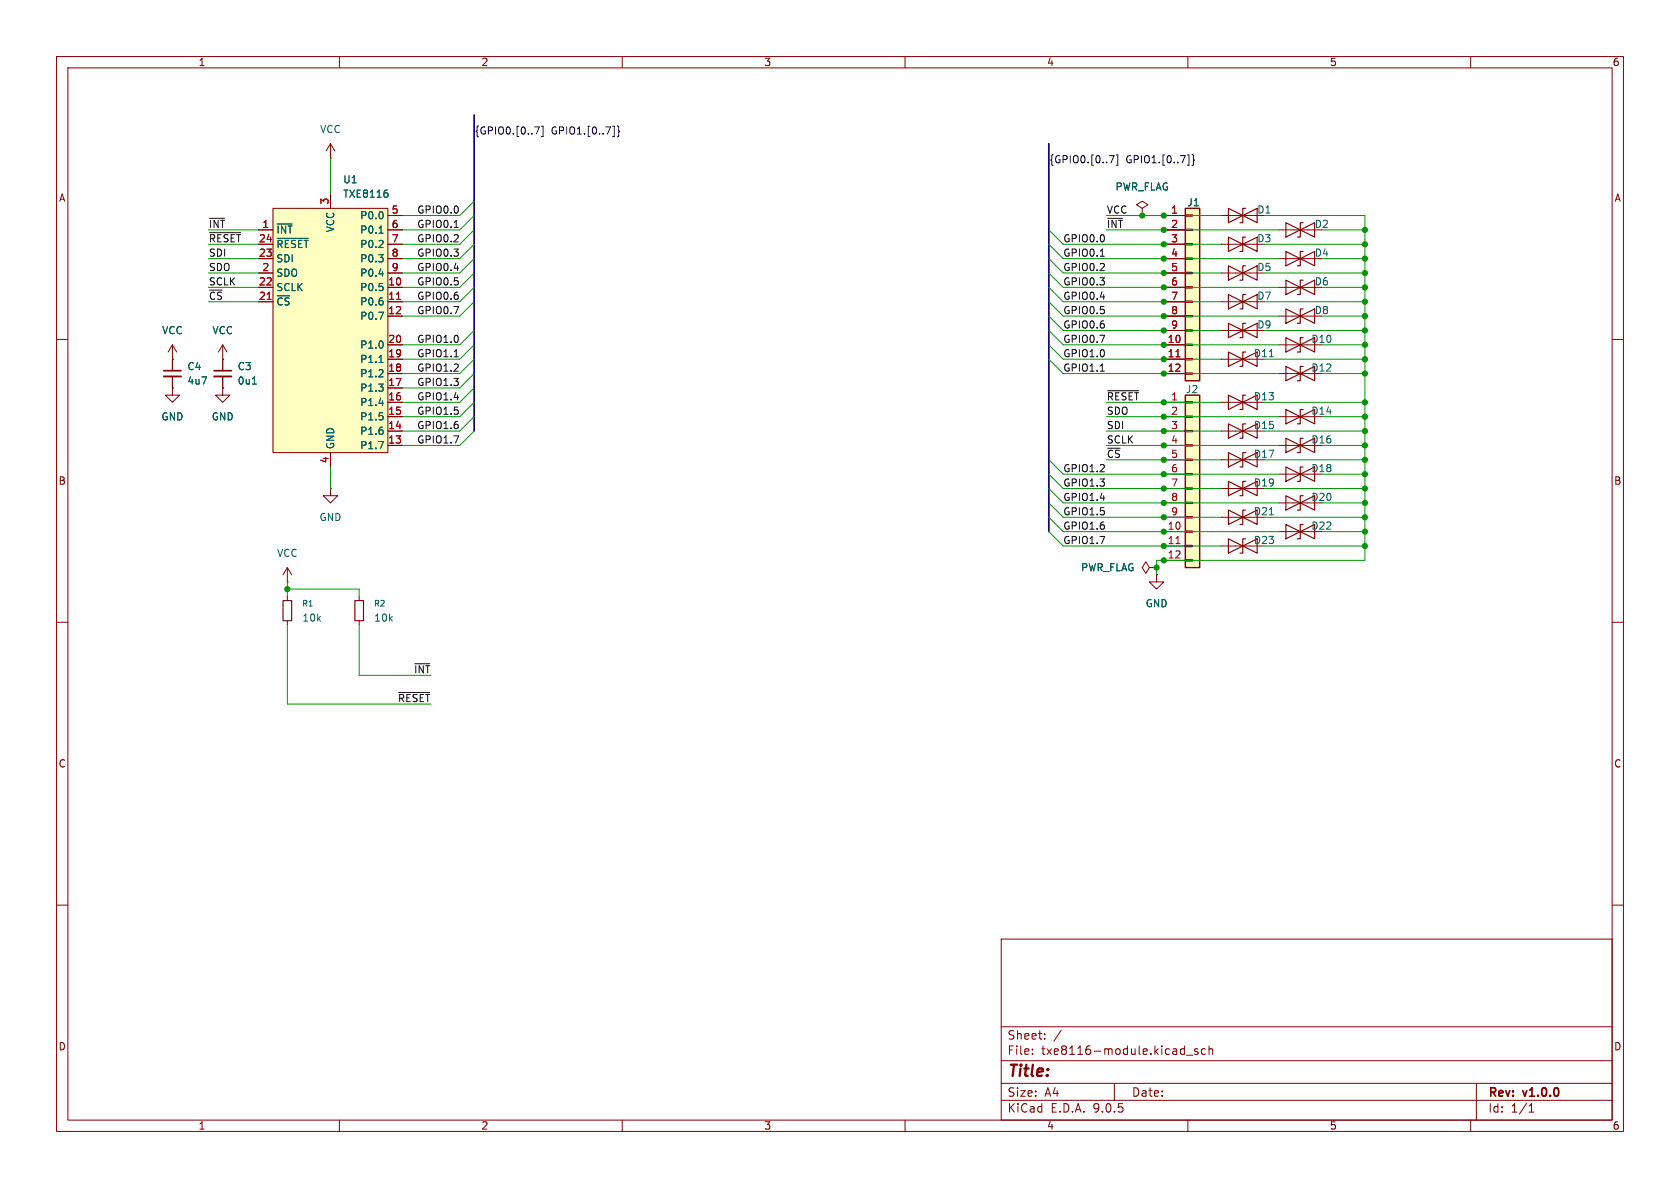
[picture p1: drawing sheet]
<svg xmlns="http://www.w3.org/2000/svg" width="297mm" height="210mm" viewBox="0 0 297 210" stroke-linecap="round" stroke-linejoin="round" font-family="sans-serif">
<g fill="none" stroke="#840000" stroke-width=".18">
<path d="M10 10h277v190h-277zM12 12h273v186h-273zM60 10v2M110 10v2M160 10v2M210 10v2M260 10v2M58.4 27.9h.1M58.4 25.4l-.7 1.3M58.4 25.4l.8 1.3M58.4 25.4v2.5M201.9 36.8l1-.6-1-.6-1 .6 1 .6v1.3"/>
<path d="M201.9 38.1h.1M10 60h2M215.9 71.1h7.6M215.9 76.2h7.6M226.1 66h7.6M285 60h2M58.4 86.4v1.2h1.3l-1.3 1.3-1.3-1.3h1.3M58.4 86.4h.1M215.9 91.4h7.6M215.9 81.3h7.6M10 110h2M50.8 102.9h.1"/>
<path d="M50.8 100.3v2.6M50.8 105.4v.8M50.8 109.7v.8M50.8 100.3l-.8 1.3M50.8 100.3l.8 1.3M63.5 105.4v.8M63.5 109.7v.8M203.2 100.3l-.6-1-.7 1 .7 1 .6-1h1.3M204.5 101.6v1.3h1.2l-1.2 1.2-1.3-1.2h1.3M204.5 101.6h.1M204.5 100.3h.1M285 110h2"/>
<path d="M10 160h2M177 166h108v32h-108zM285 160h2M60 198v2M110 198v2M160 198v2M177 194.5h108M177 191.5h108M177 187.5h108M177 181.5h108M182.5 186.3v.1M182.5 185.5v.1"/>
<path d="M184.7 183.6v.1M184.7 182.8v.1M187.6 182.1l-1.3 2M197 191.5v3M209.7 186.5h1.2M210 198v2M211.7 185.5l-.3-.1-.2 .2v.2l.5 .2v.3h-.5M213.1 185.5l-.4-.1-.3 .3v.4l.1 .2h.6M213.7 185.5l.3-.1 .3 .1 .1 .9M213.7 184.9v1.5M260 198v2M261 191.5v6.5"/>
<path d="M270.3 196.6h.9M270.3 195.5l.4-.4v1.5"/>
</g>
<g fill="none" stroke="#840000" stroke-width=".2">
<path d="M217.2 69.9l2.5 1.2-2.5 1.3zM217.2 74.9l2.5 1.3-2.5 1.3zM219.7 71.1l2.5-1.2v2.5zM219.7 76.2l2.5-1.3v2.6zM220.2 69.9h-.5v2.5h-.5M220.2 74.9h-.5v2.6h-.5M227.3 64.8l2.6 1.2-2.6 1.3zM229.9 66l2.5-1.2v2.5zM230.4 64.8h-.5v2.5h-.5M217.2 90.2l2.5 1.2-2.5 1.3zM217.2 80l2.5 1.3-2.5 1.3zM219.7 91.4l2.5-1.2v2.5z"/>
<path d="M219.7 81.3l2.5-1.3v2.6zM220.2 90.2h-.5v2.5h-.5M220.2 80h-.5v2.6h-.5M50 106.2h1.6v3.5h-1.6zM62.7 106.2h1.6v3.5h-1.6z"/>
</g>
<path d="M224.4 91h.7" fill="none" stroke="#006464" stroke-width=".18"/>
<path d="M209.5 36.8h2.6v30.5h-2.6z" fill="#ffffc2"/>
<path d="M209.5 36.8h2.6v30.5h-2.6z" fill="none" stroke="#840000" stroke-width=".25"/>
<g fill="none" stroke="#840000" stroke-width=".18">
<path d="M205.7 38.1h3.8M209.5 38h1.3v.2h-1.3zM205.7 40.6h3.8M205.7 43.2h3.8M205.7 45.7h3.8M205.7 48.3h3.8M205.7 50.8h3.8M205.7 53.3h3.8M205.7 55.9h3.8M205.7 58.4h3.8M209.5 40.5h1.3v.3h-1.3zM209.5 43.1h1.3v.2h-1.3z"/>
<path d="M209.5 45.6h1.3v.2h-1.3zM209.5 48.1h1.3v.3h-1.3zM209.5 50.7h1.3v.2h-1.3zM209.5 53.2h1.3v.3h-1.3zM209.5 55.8h1.3v.2h-1.3zM209.5 58.3h1.3v.2h-1.3zM30.5 63.5h.1M30.5 68.6v1.3h1.2l-1.2 1.2-1.3-1.2h1.3M30.5 68.6h.1M30.5 61v4.5M30.5 66.5v2.1M30.5 61l-.8 1.2"/>
<path d="M30.5 61l.7 1.2M39.4 68.6v1.3h1.2l-1.2 1.2-1.3-1.2h1.3M39.4 68.6h.1M39.4 63.5h.1M39.4 61v4.5M39.4 66.5v2.1M39.4 61l-.8 1.2M39.4 61l.7 1.2M205.7 61h3.8M205.7 63.5h3.8M205.7 66h3.8M209.5 60.8h1.3v.3h-1.3z"/>
<path d="M209.5 63.4h1.3v.2h-1.3zM209.5 65.9h1.3v.3h-1.3z"/>
</g>
<path d="M207.9 63.1h.7" fill="none" stroke="#a90000" stroke-width=".18"/>
<path d="M29 65.5h3M37.8 65.5h3.1" fill="none" stroke="#840000" stroke-width=".3"/>
<path d="M29 66.5h3M37.8 66.5h3.1" fill="none" stroke="#840000" stroke-width=".33"/>
<path d="M44.6 67.9h.7" fill="none" stroke="#006464" stroke-width=".18"/>
<path d="M48.3 36.8h20.3v43.2h-20.3z" fill="#ffffc2"/>
<g fill="none" stroke="#840000" stroke-width=".18">
<path d="M48.3 36.8h20.3v43.2h-20.3zM58.4 34.3v2.5M68.6 38.1h2.5M215.9 38.1h7.6M45.7 40.6h2.6M45.7 43.2h2.6M45.7 45.7h2.6M45.7 48.3h2.6M45.7 50.8h2.6M45.7 53.3h2.6M68.6 40.6h2.5M68.6 43.2h2.5"/>
<path d="M68.6 45.7h2.5M68.6 48.3h2.5M68.6 50.8h2.5M68.6 53.3h2.5M68.6 55.9h2.5M215.9 43.2h7.6M215.9 48.3h7.6M215.9 53.3h7.6M215.9 58.4h7.6M226.1 40.6h7.6M226.1 45.7h7.6M226.1 50.8h7.6"/>
<path d="M226.1 55.9h7.6M68.6 61h2.5M68.6 63.5h2.5M68.6 66h2.5M68.6 68.6h2.5M68.6 71.1h2.5M68.6 73.7h2.5M68.6 76.2h2.5M68.6 78.7h2.5M215.9 63.5h7.6M226.1 61h7.6M226.1 73.7h7.6"/>
<path d="M226.1 78.7h7.6M58.4 80v2.6M215.9 96.5h7.6M215.9 86.4h7.6M226.1 83.8h7.6M226.1 88.9h7.6M226.1 94h7.6"/>
</g>
<path d="M49 39.6h2.6M68.5 34.1l.1 .2-.1 .5M49 42.1h5.5M66.9 55.2h.9l-.6 1.3M67 41.2h.7M67 48.4h.8M66.9 78h.9l-.6 1.3M67 64.1h.7M67 71.3h.8M224.4 63.1h.7" fill="none" stroke="#006464" stroke-width=".18"/>
<path d="M47.2 52.9h.8M70.1 52.9h.7" fill="none" stroke="#a90000" stroke-width=".18"/>
<g fill="none" stroke="#840000" stroke-width=".2">
<path d="M217.2 36.8l2.5 1.3-2.5 1.3zM219.7 38.1l2.5-1.3v2.6zM220.2 36.8h-.5v2.6h-.5M227.3 39.4l2.6 1.2-2.6 1.3zM230.4 39.4h-.5v2.5h-.5M217.2 47l2.5 1.3-2.5 1.2zM217.2 41.9l2.5 1.3-2.5 1.3zM217.2 52.1l2.5 1.2-2.5 1.3zM217.2 57.2l2.5 1.2-2.5 1.3zM219.7 48.3l2.5-1.3v2.5zM219.7 43.2l2.5-1.3v2.6zM219.7 53.3l2.5-1.2v2.5z"/>
<path d="M219.7 58.4l2.5-1.2v2.5zM220.2 47h-.5v2.5h-.5M220.2 41.9h-.5v2.6h-.5M220.2 52.1h-.5v2.5h-.5M220.2 57.2h-.5v2.5h-.5M227.3 44.5l2.6 1.2-2.6 1.3zM227.3 49.5l2.6 1.3-2.6 1.3zM227.3 59.7l2.6 1.3-2.6 1.2zM227.3 54.6l2.6 1.3-2.6 1.3zM229.9 45.7l2.5-1.2v2.5zM229.9 40.6l2.5-1.2v2.5zM229.9 50.8l2.5-1.3v2.6z"/>
<path d="M229.9 55.9l2.5-1.3v2.6zM230.4 44.5h-.5v2.5h-.5M230.4 49.5h-.5v2.6h-.5M230.4 59.7h-.5v2.5h-.5M230.4 54.6h-.5v2.6h-.5M217.2 62.2l2.5 1.3-2.5 1.3zM219.7 63.5l2.5-1.3v2.6zM220.2 62.2h-.5v2.6h-.5M227.3 77.5l2.6 1.2-2.6 1.3zM227.3 72.4l2.6 1.3-2.6 1.2zM229.9 78.7l2.5-1.2v2.5zM229.9 73.7l2.5-1.3v2.5z"/>
<path d="M229.9 61l2.5-1.3v2.5zM230.4 77.5h-.5v2.5h-.5M230.4 72.4h-.5v2.5h-.5M217.2 95.3l2.5 1.2-2.5 1.3zM217.2 85.1l2.5 1.3-2.5 1.2zM219.7 96.5l2.5-1.2v2.5zM219.7 86.4l2.5-1.3v2.5zM220.2 95.3h-.5v2.5h-.5M220.2 85.1h-.5v2.5h-.5M227.3 82.6l2.6 1.2-2.6 1.3zM227.3 87.6l2.6 1.3-2.6 1.3zM227.3 92.7l2.6 1.3-2.6 1.3z"/>
<path d="M229.9 83.8l2.5-1.2v2.5zM229.9 88.9l2.5-1.3v2.6zM229.9 94l2.5-1.3v2.6zM230.4 82.6h-.5v2.5h-.5M230.4 87.6h-.5v2.6h-.5M230.4 92.7h-.5v2.6h-.5"/>
</g>
<path d="M209.5 69.9h2.6v30.4h-2.6z" fill="#ffffc2"/>
<path d="M209.5 69.9h2.6v30.4h-2.6z" fill="none" stroke="#840000" stroke-width=".25"/>
<g fill="none" stroke="#840000" stroke-width=".18">
<path d="M58.4 34.3v2.5M68.6 38.1h2.5M201.9 38.1h.1M205.7 38.1h3.8M45.7 40.6h2.6M45.7 43.2h2.6M45.7 45.7h2.6M45.7 48.3h2.6M45.7 50.8h2.6M45.7 53.3h2.6M68.6 40.6h2.5M68.6 43.2h2.5"/>
<path d="M68.6 45.7h2.5M68.6 48.3h2.5M68.6 50.8h2.5M68.6 53.3h2.5M68.6 55.9h2.5M205.7 40.6h3.8M205.7 43.2h3.8M205.7 45.7h3.8M205.7 48.3h3.8M205.7 50.8h3.8M205.7 53.3h3.8M205.7 55.9h3.8"/>
<path d="M205.7 58.4h3.8M30.5 68.6h.1M30.5 63.5h.1M30.5 63.5v2M30.5 66.5v2.1M39.4 63.5h.1M39.4 68.6h.1M39.4 63.5v2M39.4 66.5v2.1M68.6 71.1h2.5M68.6 73.7h2.5M68.6 76.2h2.5"/>
<path d="M68.6 78.7h2.5M68.6 61h2.5M68.6 63.5h2.5M68.6 66h2.5M68.6 68.6h2.5M205.7 71.1h3.8M205.7 73.7h3.8M205.7 76.2h3.8M205.7 78.7h3.8M205.7 61h3.8M205.7 63.5h3.8M205.7 66h3.8"/>
<path d="M209.5 71h1.3v.2h-1.3zM209.5 73.5h1.3v.3h-1.3zM209.5 76.1h1.3v.2h-1.3zM209.5 78.6h1.3v.3h-1.3zM58.4 80v2.6M205.7 81.3h3.8M205.7 83.8h3.8M205.7 86.4h3.8M205.7 88.9h3.8M205.7 91.4h3.8M205.7 94h3.8M205.7 96.5h3.8"/>
<path d="M205.7 99.1h3.8M209.5 81.2h1.3v.2h-1.3zM209.5 83.7h1.3v.2h-1.3zM209.5 86.2h1.3v.3h-1.3zM209.5 88.8h1.3v.2h-1.3zM209.5 91.3h1.3v.3h-1.3zM209.5 93.9h1.3v.2h-1.3zM209.5 96.4h1.3v.2h-1.3zM209.5 98.9h1.3v.3h-1.3zM204.5 101.6h.1M204.5 100.3h.1"/>
</g>
<path d="M47.2 52.9h.8M70.1 52.9h.7M207.9 63.1h.7M207.9 96.1h.7" fill="none" stroke="#a90000" stroke-width=".18"/>
<path d="M37.1 41.1h5.4M80.3 40.2h.7M194.5 45.3h.7M80.3 63.1h.7M194.5 65.6h.7M195.8 69.1h5.5M70.5 122.4h5.5" fill="none" stroke="#0f0f0f" stroke-width=".18"/>
<path d="M94.5 22.4h.9l-.6 1.3M95.7 22.3h.3v1.8h-.3M108.3 22.3h.3v1.8h-.3M109.1 22.3l.3 .1v.6l.2 .2-.2 .2v.6l-.3 .2M196.1 27.5h.9l-.6 1.3M197.3 27.4h.3v1.8h-.3M209.9 27.4h.3v1.8h-.3M210.7 27.3l.3 .2v.6l.2 .2-.2 .2v.6l-.3 .2" fill="none" stroke="#000084" stroke-width=".18"/>
<path d="M83.8 20.3v55.9M185.4 25.4v68.6" fill="none" stroke="#000084" stroke-width=".3"/>
<g fill="none" stroke="#009600" stroke-width=".18">
<path d="M58.4 27.9v6.4M83.8 38.1l-2.5 2.5h-10.2M83.8 35.6l-2.5 2.5h-10.2M195.6 38.1h20.3M223.5 38.1h17.8v61h-36.8v2.5M36.8 50.8h8.9M36.8 40.6h8.9M36.8 43.2h8.9M36.8 48.3h8.9M36.8 45.7h8.9M36.8 53.3h8.9M83.8 48.3l-2.5 2.5h-10.2"/>
<path d="M83.8 58.4l-2.5 2.6h-10.2M83.8 40.6l-2.5 2.6h-10.2M83.8 45.7l-2.5 2.6h-10.2M83.8 43.2l-2.5 2.5h-10.2M83.8 50.8l-2.5 2.5h-10.2M83.8 53.3l-2.5 2.6h-10.2M185.4 48.3l2.6 2.5h38.1M185.4 58.4l2.6 2.6h38.1M185.4 40.6l2.6 2.6h27.9M185.4 45.7l2.6 2.6h27.9M185.4 43.2l2.6 2.5h38.1M185.4 55.9l2.6 2.5h27.9"/>
<path d="M185.4 50.8l2.6 2.5h27.9M185.4 53.3l2.6 2.6h38.1M195.6 40.6h30.5M223.5 43.2h17.8M223.5 48.3h17.8M223.5 58.4h17.8M223.5 53.3h17.8M233.7 50.8h7.6M233.7 40.6h7.6M233.7 45.7h7.6M233.7 55.9h7.6M83.8 73.7l-2.5 2.5h-10.2"/>
<path d="M83.8 68.6l-2.5 2.5h-10.2M83.8 63.5l-2.5 2.5h-10.2M83.8 76.2l-2.5 2.5h-10.2M83.8 71.1l-2.5 2.6h-10.2M83.8 61l-2.5 2.5h-10.2M83.8 66l-2.5 2.6h-10.2M185.4 63.5l2.6 2.5h38.1M185.4 61l2.6 2.5h27.9M195.6 76.2h20.3M195.6 71.1h20.3M195.6 78.7h30.5M195.6 73.7h30.5"/>
<path d="M223.5 76.2h17.8M223.5 71.1h17.8M223.5 63.5h17.8M233.7 61h7.6M233.7 66h7.6M233.7 78.7h7.6M233.7 73.7h7.6M58.4 82.6v3.8M185.4 91.4l2.6 2.6h38.1M185.4 83.8l2.6 2.6h27.9M185.4 88.9l2.6 2.5h27.9M185.4 94l2.6 2.5h27.9"/>
<path d="M185.4 86.4l2.6 2.5h38.1M185.4 81.3l2.6 2.5h38.1M195.6 81.3h20.3M223.5 86.4h17.8M223.5 91.4h17.8M223.5 96.5h17.8M223.5 81.3h17.8M233.7 94h7.6M233.7 88.9h7.6M233.7 83.8h7.6M50.8 104.1h12.7v1.3M50.8 102.9v2.5"/>
<path d="M50.8 110.5v14h25.4M63.5 110.5v8.9h12.7"/>
</g>
<path d="M49 39.6h2.6M68.5 34.1l.1 .2-.1 .5M49 42.1h5.5M66.9 55.2h.9l-.6 1.3M67 41.2h.7M67 48.4h.8M44.6 67.9h.7M66.9 78h.9l-.6 1.3M67 64.1h.7M67 71.3h.8" fill="none" stroke="#006464" stroke-width=".18"/>
<g fill="#009600" stroke="#009600" stroke-width=".18">
<circle cx="50.8" cy="104.1" r=".46"/>
<circle cx="205.7" cy="58.4" r=".46"/>
<circle cx="205.7" cy="61" r=".46"/>
<circle cx="205.7" cy="55.9" r=".46"/>
<circle cx="205.7" cy="66" r=".46"/>
<circle cx="205.7" cy="63.5" r=".46"/>
<circle cx="205.7" cy="45.7" r=".46"/>
<circle cx="205.7" cy="50.8" r=".46"/>
<circle cx="205.7" cy="43.2" r=".46"/>
<circle cx="205.7" cy="53.3" r=".46"/>
<circle cx="205.7" cy="48.3" r=".46"/>
<circle cx="201.9" cy="38.1" r=".46"/>
<circle cx="205.7" cy="40.6" r=".46"/>
<circle cx="205.7" cy="38.1" r=".46"/>
<circle cx="205.7" cy="83.8" r=".46"/>
<circle cx="205.7" cy="91.4" r=".46"/>
<circle cx="205.7" cy="88.9" r=".46"/>
<circle cx="205.7" cy="81.3" r=".46"/>
<circle cx="205.7" cy="86.4" r=".46"/>
<circle cx="205.7" cy="78.7" r=".46"/>
<circle cx="205.7" cy="73.7" r=".46"/>
<circle cx="205.7" cy="71.1" r=".46"/>
<circle cx="205.7" cy="76.2" r=".46"/>
<circle cx="205.7" cy="96.5" r=".46"/>
<circle cx="205.7" cy="99.1" r=".46"/>
<circle cx="205.7" cy="94" r=".46"/>
<circle cx="204.5" cy="100.3" r=".46"/>
<circle cx="241.3" cy="91.4" r=".46"/>
<circle cx="241.3" cy="96.5" r=".46"/>
<circle cx="241.3" cy="94" r=".46"/>
<circle cx="241.3" cy="58.4" r=".46"/>
<circle cx="241.3" cy="61" r=".46"/>
<circle cx="241.3" cy="63.5" r=".46"/>
<circle cx="241.3" cy="48.3" r=".46"/>
<circle cx="241.3" cy="50.8" r=".46"/>
<circle cx="241.3" cy="45.7" r=".46"/>
<circle cx="241.3" cy="53.3" r=".46"/>
<circle cx="241.3" cy="55.9" r=".46"/>
<circle cx="241.3" cy="40.6" r=".46"/>
<circle cx="241.3" cy="43.2" r=".46"/>
<circle cx="241.3" cy="86.4" r=".46"/>
<circle cx="241.3" cy="83.8" r=".46"/>
<circle cx="241.3" cy="88.9" r=".46"/>
<circle cx="241.3" cy="73.7" r=".46"/>
<circle cx="241.3" cy="76.2" r=".46"/>
<circle cx="241.3" cy="78.7" r=".46"/>
<circle cx="241.3" cy="81.3" r=".46"/>
<circle cx="241.3" cy="71.1" r=".46"/>
<circle cx="241.3" cy="66" r=".46"/>
</g>
<text font-size="2.8" fill="#840000" x="178" y="190.9">Title:</text>
<g font-size="2.1" fill="#840000">
<text x="178" y="184">Sheet:</text>
<text x="178" y="186.7">File:</text>
<text x="184.1" y="186.7">txe8116-module.kicad_sch</text>
<text x="178" y="196.9">KiCad</text>
<text x="178" y="194.1">Size:</text>
<text x="184.7" y="194.1">A4</text>
<text x="185.7" y="196.9">E.D.A.</text>
<text x="193.3" y="196.9">9.0.5</text>
<text x="200" y="194.1">Date:</text>
<text x="263" y="194.3">Rev:</text>
<text x="263" y="196.9">Id:</text>
<text x="267.1" y="196.9">1/1</text>
<text x="269.4" y="194.3">v1.0.0</text>
</g>
<g font-size="1.8" fill="#840000">
<text x="35" y="11.9">1</text>
<text x="85" y="11.9">2</text>
<text x="135" y="11.9">3</text>
<text x="185" y="11.9">4</text>
<text x="235" y="11.9">5</text>
<text x="285" y="11.9">6</text>
<text x="10.3" y="35.9">A</text>
<text x="285.3" y="35.9">A</text>
<text x="10.3" y="85.9">B</text>
<text x="285.3" y="85.9">B</text>
<text x="10.3" y="135.9">C</text>
<text x="285.3" y="135.9">C</text>
<text x="10.3" y="185.9">D</text>
<text x="285.3" y="185.9">D</text>
<text x="35" y="199.9">1</text>
<text x="85" y="199.9">2</text>
<text x="135" y="199.9">3</text>
<text x="185" y="199.9">4</text>
<text x="235" y="199.9">5</text>
<text x="285" y="199.9">6</text>
</g>
<g font-size="1.8" fill="#006464">
<text x="56.5" y="23.7">VCC</text>
<text x="60.6" y="35.2">TXE8116</text>
<text x="60.6" y="32.6">U1</text>
<text x="197.1" y="33.9">PWR_FLAG</text>
<text x="48.8" y="41.5">~{INT}</text>
<text x="59.3" y="41.2" transform="rotate(-90 59.3 41.2)">VCC</text>
<text x="63.6" y="39">P0.0</text>
<text x="63.6" y="41.5">P0.1</text>
<text x="209.8" y="36.7">J1</text>
<text x="222.2" y="37.9">D1</text>
<text x="232.3" y="40.5">D2</text>
<text x="48.8" y="44">~{RESET}</text>
<text x="48.8" y="46.6">SDI</text>
<text x="63.6" y="44">P0.2</text>
<text x="63.6" y="46.6">P0.3</text>
<text x="222.2" y="43">D3</text>
<text x="232.3" y="45.6">D4</text>
<text x="48.8" y="49.1">SDO</text>
<text x="48.8" y="51.7">SCLK</text>
<text x="63.6" y="49.1">P0.4</text>
<text x="63.6" y="51.7">P0.5</text>
<text x="222.2" y="48.1">D5</text>
<text x="222.2" y="53.2">D7</text>
<text x="232.3" y="50.6">D6</text>
<text x="28.6" y="59.3">VCC</text>
<text x="37.5" y="59.3">VCC</text>
<text x="48.8" y="54.2">~{CS}</text>
<text x="63.6" y="54.2">P0.6</text>
<text x="63.6" y="56.7">P0.7</text>
<text x="222.2" y="58.3">D9</text>
<text x="232.3" y="55.7">D8</text>
<text x="33" y="65.6">C4</text>
<text x="41.9" y="65.6">C3</text>
<text x="63.6" y="61.8">P1.0</text>
<text x="63.6" y="64.4">P1.1</text>
<text x="221.6" y="63.3">D11</text>
<text x="231.7" y="65.9">D12</text>
<text x="231.7" y="60.8">D10</text>
<text x="33" y="68.2">4u7</text>
<text x="41.9" y="68.2">0u1</text>
<text x="63.6" y="66.9">P1.2</text>
<text x="63.6" y="69.4">P1.3</text>
<text x="63.6" y="72">P1.4</text>
<text x="209.6" y="69.7">J2</text>
<text x="221.6" y="71">D13</text>
<text x="28.4" y="74.5">GND</text>
<text x="37.3" y="74.5">GND</text>
<text x="63.6" y="74.5">P1.5</text>
<text x="63.6" y="77.1">P1.6</text>
<text x="221.6" y="76">D15</text>
<text x="231.7" y="73.5">D14</text>
<text x="59.3" y="79.5" transform="rotate(-90 59.3 79.5)">GND</text>
<text x="63.6" y="79.6">P1.7</text>
<text x="221.6" y="81.1">D17</text>
<text x="231.7" y="78.6">D16</text>
<text x="231.7" y="83.7">D18</text>
<text x="221.6" y="86.2">D19</text>
<text x="231.7" y="88.7">D20</text>
<text x="56.4" y="92.3">GND</text>
<text x="221.6" y="91.3">D21</text>
<text x="231.7" y="93.8">D22</text>
<text x="48.9" y="98.7">VCC</text>
<text x="191" y="101.2">PWR_FLAG</text>
<text x="221.6" y="96.4">D23</text>
<text x="202.4" y="107.5">GND</text>
<text x="53.3" y="110.1">10k</text>
<text x="66" y="110.1">10k</text>
</g>
<g font-size="1.8" fill="#000084">
<text x="83.8" y="23.9">{GPIO0.[0..7]</text>
<text x="97.4" y="23.9">GPIO1.[0..7]}</text>
<text x="185.4" y="28.9">{GPIO0.[0..7]</text>
<text x="199" y="28.9">GPIO1.[0..7]}</text>
</g>
<g font-size="1.8" fill="#0f0f0f">
<text x="36.8" y="40.4">~{INT}</text>
<text x="73.7" y="37.8">GPIO0.0</text>
<text x="73.7" y="40.4">GPIO0.1</text>
<text x="195.6" y="37.8">VCC</text>
<text x="195.6" y="40.4">~{INT}</text>
<text x="36.8" y="45.5">SDI</text>
<text x="36.8" y="48">SDO</text>
<text x="36.8" y="42.9">~{RESET} 24</text>
<text x="73.7" y="45.5">GPIO0.3</text>
<text x="73.7" y="42.9">GPIO0.2</text>
<text x="73.7" y="48">GPIO0.4</text>
<text x="187.9" y="45.5">GPIO0.1</text>
<text x="187.9" y="48">GPIO0.2</text>
<text x="187.9" y="42.9">GPIO0.0</text>
<text x="36.8" y="53.1">~{CS}</text>
<text x="36.8" y="50.5">SCLK</text>
<text x="73.7" y="53.1">GPIO0.6</text>
<text x="73.7" y="50.5">GPIO0.5</text>
<text x="187.9" y="53.1">GPIO0.4</text>
<text x="187.9" y="50.5">GPIO0.3</text>
<text x="73.7" y="55.6">GPIO0.7</text>
<text x="187.9" y="55.6">GPIO0.5</text>
<text x="187.9" y="58.2">GPIO0.6</text>
<text x="73.7" y="65.8">GPIO1.2</text>
<text x="73.7" y="63.2">GPIO1.1</text>
<text x="73.7" y="60.7">GPIO1.0</text>
<text x="187.9" y="60.7">GPIO0.7</text>
<text x="187.9" y="63.2">GPIO1.0</text>
<text x="187.9" y="65.8">GPIO1.1</text>
<text x="73.7" y="70.9">GPIO1.4</text>
<text x="73.7" y="68.3">GPIO1.3</text>
<text x="195.6" y="70.9">~{RESET}</text>
<text x="73.7" y="73.4">GPIO1.5</text>
<text x="73.7" y="75.9">GPIO1.6</text>
<text x="195.6" y="73.4">SDO</text>
<text x="195.6" y="75.9">SDI</text>
<text x="73.7" y="78.5">GPIO1.7</text>
<text x="187.9" y="83.6">GPIO1.2</text>
<text x="195.6" y="81">~{CS}</text>
<text x="195.6" y="78.5">SCLK</text>
<text x="187.9" y="88.6">GPIO1.4</text>
<text x="187.9" y="86.1">GPIO1.3</text>
<text x="187.9" y="91.2">GPIO1.5</text>
<text x="187.9" y="93.7">GPIO1.6</text>
<text x="187.9" y="96.3">GPIO1.7</text>
<text x="73.1" y="119.1">~{INT}</text>
<text x="70.3" y="124.2">~{RESET}</text>
</g>
<g font-size="1.8" fill="#a90000">
<text x="46.3" y="40.4">1</text>
<text x="58.2" y="36.3" transform="rotate(-90 58.2 36.3)">3</text>
<text x="69.1" y="37.8">5</text>
<text x="69.1" y="40.4">6</text>
<text x="206.9" y="37.8">1</text>
<text x="206.9" y="40.4">2</text>
<text x="45.7" y="45.5">23</text>
<text x="45.7" y="42.9">24</text>
<text x="69.1" y="42.9">7</text>
<text x="69.1" y="45.5">8</text>
<text x="206.9" y="42.9">3</text>
<text x="206.9" y="45.5">4</text>
<text x="45.7" y="50.5">22</text>
<text x="45.7" y="53.1">21</text>
<text x="46.3" y="48">2</text>
<text x="68.5" y="50.5">10</text>
<text x="68.5" y="53.1">11</text>
<text x="69.1" y="48">9</text>
<text x="206.9" y="48">5</text>
<text x="206.9" y="50.5">6</text>
<text x="206.9" y="53.1">7</text>
<text x="68.5" y="55.6">12</text>
<text x="206.9" y="55.6">8</text>
<text x="206.9" y="58.2">9</text>
<text x="68.5" y="60.7">20</text>
<text x="68.5" y="63.2">19</text>
<text x="68.5" y="65.8">18</text>
<text x="206.3" y="60.7">10</text>
<text x="206.3" y="63.2">11</text>
<text x="206.3" y="65.8">12</text>
<text x="68.5" y="68.3">17</text>
<text x="68.5" y="70.9">16</text>
<text x="206.9" y="70.9">1</text>
<text x="68.5" y="73.4">15</text>
<text x="68.5" y="75.9">14</text>
<text x="206.9" y="73.4">2</text>
<text x="206.9" y="75.9">3</text>
<text x="58.2" y="82" transform="rotate(-90 58.2 82)">4</text>
<text x="68.5" y="78.5">13</text>
<text x="206.9" y="78.5">4</text>
<text x="206.9" y="81">5</text>
<text x="206.9" y="83.6">6</text>
<text x="206.9" y="86.1">7</text>
<text x="206.9" y="88.6">8</text>
<text x="206.3" y="93.7">10</text>
<text x="206.9" y="91.2">9</text>
<text x="206.3" y="96.3">11</text>
<text x="206.3" y="98.8">12</text>
</g>
<g font-size="1.4" fill="#006464">
<text x="53.3" y="107.4">R1</text>
<text x="66" y="107.4">R2</text>
</g>
</svg>
